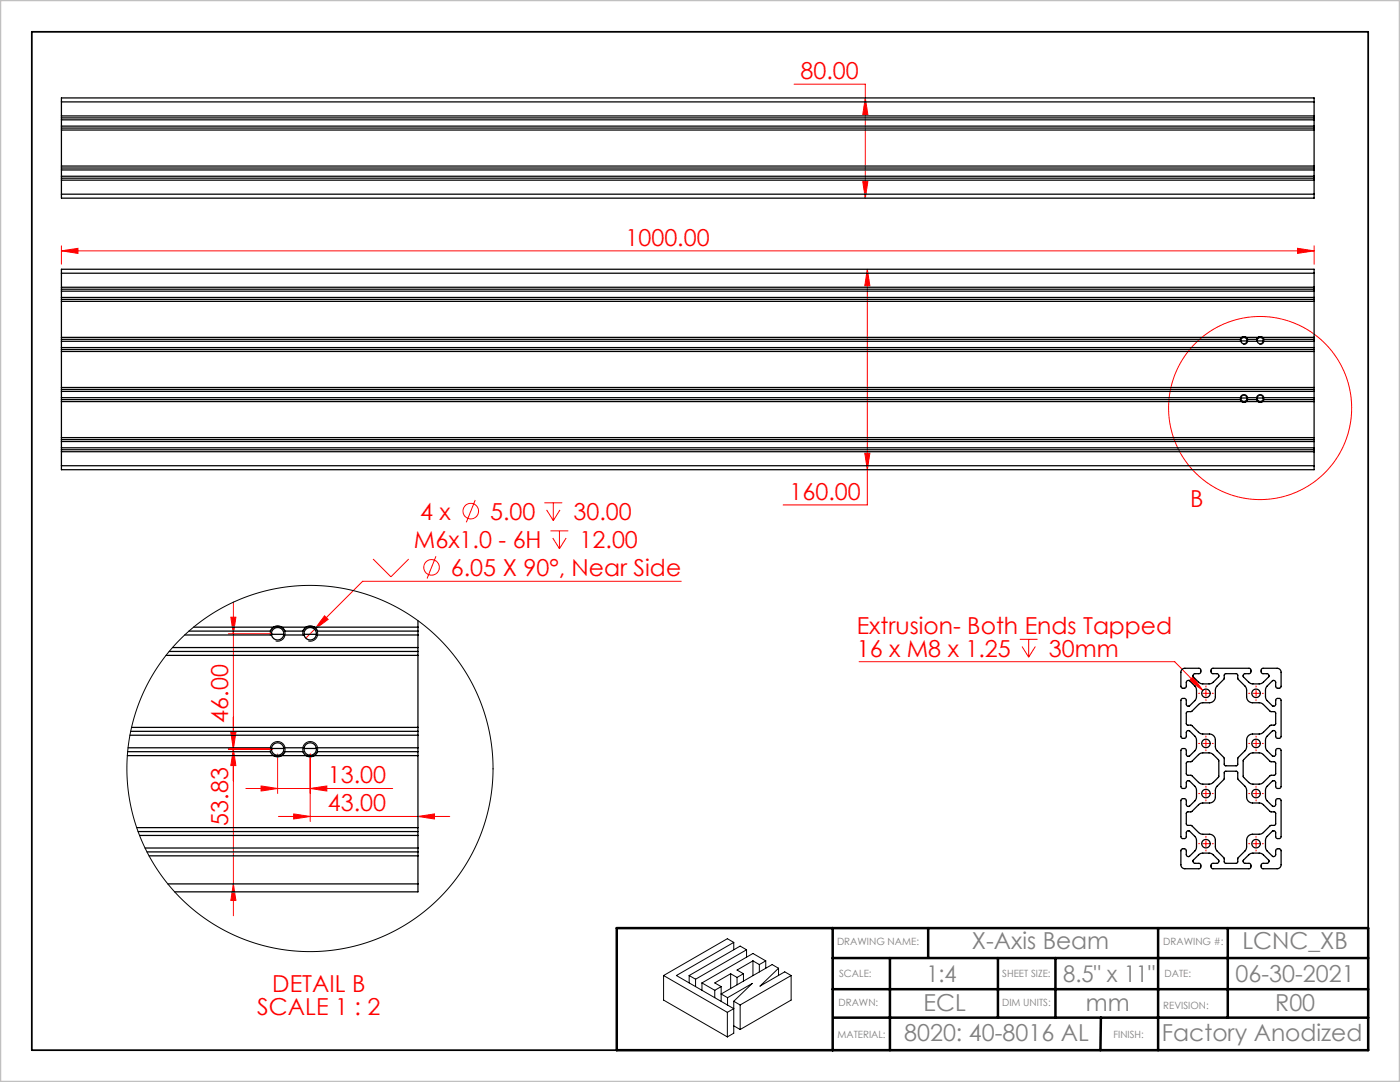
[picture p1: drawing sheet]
<svg xmlns="http://www.w3.org/2000/svg" width="279mm" height="216mm" viewBox="0 0 279 216" stroke-linecap="round" stroke-linejoin="round" font-family="sans-serif">
<g fill="none" stroke="#f00" stroke-width=".2">
<path d="M158.5 16.8h14.2v22.7M172.7 19.5l.5 3.3h-1zM172.2 36.2h1l-.5 3.3zM12.3 49.1v3.6M12.3 50.1h250M12.3 50.1l3.3-.6v1.1zM173.1 53.7l.5 3.3h-1zM173.1 53.7v47h-16.8M259 49.5l3.3 .6-3.3 .5zM262.3 49.1v3.6M94.8 99.8l-1.7 4.4M172.6 90.4h1l-.5 3.3z"/>
<path d="M74.5 111.5l3.5 3.6 3.6-3.6M87 111l-1.8 4.4M108.6 100.3h3.6M109.1 101.7l1.3 2.2M109.9 105.9h3.5M110.3 107.4l1.4 2.1M110.4 100.3v3.6M111.7 105.9v3.6M111.8 101.7l-1.4 2.2M113 107.4l-1.3 2.1M135.9 116h-63.5l-11.4 11.3M45.6 126.5h8.8"/>
<path d="M46.1 123.2h1l-.5 3.3zM46.6 120.1v62.6M64.8 122.9l.7 .7-2.7 2zM171.4 132h63l5.6 5.8M203.5 127.6h3.6M204 129l1.3 2.1M205.3 127.6v3.5M206.6 129l-1.3 2.1M237.4 135.8l.7-.7 1.9 2.7zM240 138.3h1.3M240.7 137.7v1.3M250 138.3h1.3"/>
<path d="M250.7 137.7v1.3M45.6 149.5h8.8M46.1 146.2h1l-.5 3.3zM46.6 149.5l.5 3.3h-1zM49.1 157.3h29.3M52.1 156.8l3.3 .5-3.3 .5zM55.4 150.5v7.8M61.9 157.3l3.3-.5v1zM61.9 150.5v13.4M240 158.3h1.3M240 148.3h1.3M240.7 147.7v1.3"/>
<path d="M240.7 157.7v1.3M250 158.3h1.3M250 148.3h1.3M250.7 147.7v1.3M250.7 157.7v1.3M46.6 176.4l.5 3.3h-1zM55.6 162.9h34.2M58.6 162.4l3.3 .5-3.3 .5zM83.4 162.9l3.3-.5v1zM240 168.3h1.3M240.7 167.7v1.3M250 168.3h1.3"/>
<path d="M250.7 167.7v1.3"/>
<circle cx="251.5" cy="81.4" r="18.3"/>
<circle cx="86.1" cy="113.2" r="1.56"/>
<circle cx="94" cy="102" r="1.56"/>
</g>
<g fill="none" stroke="#000" stroke-width=".2">
<path d="M247.5 79.7a.75 .75 0 0 1 .7-1 .75 .75 0 0 1 .8 .8 .75 .75 0 0 1-.9 .7M247.5 68.2a.75 .75 0 0 1 .7-1 .75 .75 0 0 1 .8 .8 .75 .75 0 0 1-.9 .7M250.8 79.7a.75 .75 0 0 1 .6-1 .75 .75 0 0 1 .9 .8 .75 .75 0 0 1-1 .7M250.8 68.2a.75 .75 0 0 1 .6-1 .75 .75 0 0 1 .9 .8 .75 .75 0 0 1-1 .7M54 126.8a1.5 1.5 0 0 1 1.3-1.8 1.5 1.5 0 0 1 1.6 1.6 1.5 1.5 0 0 1-1.9 1.3M60.5 126.8a1.5 1.5 0 0 1 1.3-1.8 1.5 1.5 0 0 1 1.6 1.6 1.5 1.5 0 0 1-1.9 1.3M54 149.8a1.5 1.5 0 0 1 1.3-1.8 1.5 1.5 0 0 1 1.6 1.6 1.5 1.5 0 0 1-1.9 1.3M60.5 149.8a1.5 1.5 0 0 1 1.3-1.8 1.5 1.5 0 0 1 1.6 1.6 1.5 1.5 0 0 1-1.9 1.3M132.4 194.7v4.9l12.8 7.3M132.4 194.7l12.8 7.3M137.5 194.7l1.3 .7M137.5 194.7v1.4"/>
<path d="M138.8 195.4v1.5M140.1 196.1l2.5 1.5M140.1 196.1v1.5M142.6 197.6v1.5M143.9 196.9v2.9M143.9 196.9l-1.3 .7M145.2 199.1l4.9-2.9-3.7 3.6M145.2 199.1v1.5M145.8 194.3l-3.2 1.8 1.3 .8M145.8 194.3l1.3 .7M145.8 194.3v2.9M146.4 188l-11.4 6.7 11.4 6.6-1.2 .7"/>
<path d="M146.4 199.8l1.3 .7M146.4 188l-1.2-.7-12.8 7.4M146.4 199.8v6.4l-1.2 .7M146.4 188v1.5M147.1 195v1.5M148.4 194.3l-1.3 .7M148.4 194.3v1.5M149 189.5l-1.3-.7-10.2 5.9M149 189.5l-10.2 5.9M149 189.5v1.5M150.3 191.7l1.2 .8M150.3 191.7l-3.2 1.9 1.3 .7"/>
<path d="M150.3 191.7v3M151.5 192.5v1.4M152.8 191.7l-2.5-1.4-10.2 5.8M152.8 191.7l-1.3 .8M152.8 191.7v1.5M155.4 193.2l-1.3-.7-10.2 5.8 1.3 .8M155.4 193.2l-3.7 3.6 4.9-2.9 1.3 .8M155.4 193.2v1.4M157.9 194.7l-10.2 5.8M157.9 194.7v4.9l-10.2 5.8M145.2 202v4.9M146.4 204.7l1.3 .7"/>
<path d="M147.7 200.5v4.9"/>
</g>
<g fill="none" stroke="#f00" stroke-width=".2" stroke-dasharray="15.2 1.3 1.3 1.3">
<path d="M239.4 138.3h-.2M240.7 137.1v-.2M240.7 139.6v.2M241.9 138.3h.2M249.4 138.3h-.2M250.7 137.1v-.2M250.7 139.6v.2M251.9 138.3h.2M239.4 158.3h-.2M239.4 148.3h-.2M240.7 157.1v-.2M240.7 159.6v.2"/>
<path d="M240.7 147.1v-.2M240.7 149.6v.2M241.9 158.3h.2M241.9 148.3h.2M249.4 158.3h-.2M249.4 148.3h-.2M250.7 157.1v-.2M250.7 159.6v.2M250.7 147.1v-.2M250.7 149.6v.2M251.9 158.3h.2M251.9 148.3h.2"/>
<path d="M239.4 168.3h-.2M240.7 167.1v-.2M240.7 169.6v.2M241.9 168.3h.2M249.4 168.3h-.2M250.7 167.1v-.2M250.7 169.6v.2M251.9 168.3h.2"/>
</g>
<path d="M6.3 6.3h266.8v203.2h-266.8z" fill="none" stroke="#000" stroke-width=".35"/>
<path d="M123.1 185.2h149.9v24.4h-149.9zM166.2 191.2h106.8M166.2 197.4h106.8M166.2 185.2v24.4M177.6 191.2v18.4M185.2 185.2v5.9M199.2 191.2v11.9M210.6 191.2v11.9M231.1 185.2v24.4M245 185.2v17.9M166.4 203.1h106.6M219.7 203.1l-.1 6.5" fill="none" stroke="#000" stroke-width=".5"/>
<path d="M0 0h279.4v215.9h-279.4z" fill="none" stroke="#c0c0c0" stroke-width=".5"/>
<g fill="#f00">
<path d="M237.4 135.8l.7-.7 1.9 2.7z"/>
<path d="M61.9 157.3l3.3-.5v1zM52.1 156.8l3.3 .5-3.3 .5zM83.4 162.9l3.3-.5v1zM58.6 162.4l3.3 .5-3.3 .5z"/>
<path d="M172.6 90.4h1l-.5 3.3zM173.1 53.7l.5 3.3h-1zM12.3 50.1l3.3-.6v1.1zM259 49.5l3.3 .6-3.3 .5zM64.8 122.9l-2 2.7 2.7-2zM172.2 36.2h1l-.5 3.3zM172.7 19.5l.5 3.3h-1z"/>
<path d="M46.6 149.5l.5 3.3h-1zM46.1 123.2h1l-.5 3.3zM46.6 176.4l.5 3.3h-1zM46.1 146.2h1l-.5 3.3z"/>
</g>
<g fill="none" stroke="#000" stroke-width=".25">
<path d="M12.3 20.3v-.8h250v.8M12.3 23.1v.4M12.3 25.6v.3M12.3 33.1v.4M12.3 35.6v.3M12.3 38.7v.8h250v-.8M12.3 33.5v.4M12.3 23.5v.4M12.3 25.2v.4M12.3 35.2v.4M12.3 20.3v2.8M12.3 23.9v1.3"/>
<path d="M12.3 25.9v7.2M12.3 33.9v1.3M12.3 35.9v2.8M12.3 20.3h250M12.3 23.1h250M12.3 23.5h250M12.3 25.9h250M12.3 33.1h250M12.3 25.6h250M12.3 33.5h250M12.3 35.9h250M12.3 38.7h250"/>
<path d="M12.3 35.6h250M12.3 33.9h250M12.3 23.9h250M12.3 25.2h250M12.3 35.2h250M262.3 23.1v.4M262.3 25.6v.3M262.3 33.1v.4M262.3 35.6v.3M262.3 33.5v.4M262.3 23.5v.4M262.3 25.2v.4"/>
<path d="M262.3 35.2v.4M262.3 20.3v2.8M262.3 23.9v1.3M262.3 25.9v7.2M262.3 33.9v1.3M262.3 35.9v2.8M12.3 54.5v-.8h250v.8M12.3 57.3v.4M12.3 59.7v.4M12.3 59.4v.3M12.3 57.7v.4M12.3 54.5h250"/>
<path d="M12.3 57.3h250M12.3 54.5v2.8M12.3 58.1v1.3M12.3 57.7h250M12.3 59.7h250M12.3 59.4h250M12.3 58.1h250M262.3 57.3v.4M262.3 59.7v.4M262.3 59.4v.3M262.3 57.7v.4M262.3 54.5v2.8"/>
<path d="M262.3 58.1v1.3M12.3 67.3v.4M12.3 69.7v.4M12.3 77.3v.4M12.3 79.7h235.2l.3 .4M12.3 79.7v.4M12.3 69.4v.3M12.3 79.4v.3M12.3 67.7v.4M12.3 77.7v.4M12.3 60.1v7.2M12.3 68.1v1.3"/>
<path d="M12.3 70.1v7.2M12.3 78.1v1.3M12.3 60.1h250M12.3 67.3h235.5M12.3 70.1h250M12.3 77.3h250M12.3 69.7h250M12.3 77.7h250M12.3 69.4h250M12.3 79.4h235.3M12.3 68.1h235.3M12.3 78.1h250"/>
<path d="M247.6 79.4h1.3M247.6 68h1.3M247.6 79.4a.63 .63 0 0 0 .7 .7 .63 .63 0 0 0 .6-.7M247.6 68.1a.63 .63 0 0 1 .7-.7 .63 .63 0 0 1 .6 .7M247.6 68.1a.63 .63 0 0 0 .7 .5 .63 .63 0 0 0 .6-.5M247.6 79.4a.63 .63 0 0 1 .7-.5 .63 .63 0 0 1 .6 .5M247.8 67.3l.5-.1 .4 .1M247.8 67.3l-.3 .4h-235.2M248 67.3h.6M248.7 67.3l.3 .4h1.8l.3-.4M248.7 67.3h2.4M248.9 79.4h2"/>
<path d="M248.9 68.1h2M250.9 79.4h1.2M250.9 68h1.2M250.9 79.4a.62 .62 0 0 0 .6 .7 .62 .62 0 0 0 .6-.7M250.9 68.1a.62 .62 0 0 1 .6-.7 .62 .62 0 0 1 .6 .7M250.9 68.1a.62 .62 0 0 0 .6 .5 .62 .62 0 0 0 .6-.5M250.9 79.4a.62 .62 0 0 1 .6-.5 .62 .62 0 0 1 .6 .5M251.1 67.3l.4-.1 .4 .1M251.2 67.3h.6M251.9 67.3l.3 .4h10.1M251.9 67.3h10.4M252.1 79.4h10.2"/>
<path d="M252.1 68.1h10.2M262.3 67.3v.4M262.3 69.7v.4M262.3 79.7h-10.1l-.3 .4M262.3 79.7v.4M262.3 77.3v.4M262.3 69.4v.3M262.3 79.4v.3M262.3 67.7v.4M262.3 77.7v.4M262.3 60.1v7.2M262.3 68.1v1.3"/>
<path d="M262.3 70.1v7.2M262.3 78.1v1.3M12.3 87.3v.4M12.3 89.7v.4M12.3 92.9v.8h250v-.8M12.3 89.4v.3M12.3 87.7v.4M12.3 80.1v7.2M12.3 88.1v1.3M12.3 90.1v2.8M12.3 80.1h235.5M12.3 87.3h250"/>
<path d="M12.3 87.7h250M12.3 90.1h250M12.3 92.9h250M12.3 89.7h250M12.3 89.4h250M12.3 88.1h250M247.8 80.1l.5 .2 .4-.2M248 80.2h.6M248.7 80.1l.3-.4h1.8l.3 .4M248.7 80.1h2.4M251.1 80.1l.4 .2 .4-.2M251.2 80.2h.6"/>
<path d="M251.9 80.1h10.4M262.3 87.3v.4M262.3 89.7v.4M262.3 89.4v.3M262.3 87.7v.4M262.3 80.1v7.2M262.3 88.1v1.3M262.3 90.1v2.8M33.1 130.8h50.3M33.8 130h49.6M34.4 129.2h49M36.9 126.7h17.3"/>
<path d="M38.6 125.1h16M54.2 126.6h2.5M54.2 126.7a1.25 1.25 0 0 1 1.2-1.5 1.25 1.25 0 0 1 1.2 1.5M54.2 126.7a1.25 1.25 0 0 0 1.2 1 1.25 1.25 0 0 0 1.2-1M54.6 125.1a1.55 1.55 0 0 1 1.6 0M54.6 125.1l-.6 .8h-16.3M54.8 125h1.2M56.2 125.1l.7 .8h3.6l.6-.8M56.2 125.1h4.9M56.6 126.7h4.1M60.7 126.6h2.5M60.7 126.7a1.25 1.25 0 0 1 1.2-1.5 1.25 1.25 0 0 1 1.2 1.5"/>
<path d="M60.7 126.7a1.25 1.25 0 0 0 1.2 1 1.25 1.25 0 0 0 1.2-1M61.1 125.1a1.55 1.55 0 0 1 1.6 0M61.3 125h1.2M62.7 125.1l.7 .8h20M62.7 125.1h20.7M63.1 126.7h20.3M83.4 125.1v.8M83.4 130v.8M83.4 129.2v.8M83.4 125.9v.8M83.4 123.8v1.3M83.4 126.7v2.5"/>
<path d="M83.4 130.8v14.3M235.9 133.6l.6-.3h2.8l.3 .2v.6l-.1 .3h-1.1a.42 .42 0 0 0-.2 .7l1.4 1.3 1.7 .1 .8-.3 1.1-1.1a.44 .44 0 0 0-.4-.7l-1-.1-.1-.3 .1-.5 .3-.2h7.2l.2 .2 .2 .2-.2 .6-1.1 .1a.42 .42 0 0 0-.2 .7l1.4 1.3 1.7 .1 .8-.3 1.1-1.1a.44 .44 0 0 0-.4-.7l-1-.1-.1-.3 .1-.5 .3-.2h2.8l.5 .3 .3 .5v2.8l-.1 .3-.3 .1-.6-.1-.1-1a.43 .43 0 0 0-.6-.4l-1.4 1.5v1.7l.2 .6 1.2 1.3a.44 .44 0 0 0 .6-.4l.1-1 .3-.1 .6 .1 .1 .3v7.1l-.2 .4h-.6l-.2-.1-.1-1.1a.42 .42 0 0 0-.6-.3l-1.4 1.5v1.7l.2 .6 1.2 1.3a.44 .44 0 0 0 .6-.4l.1-1 .3-.1 .6 .1 .1 .3v7.1l-.2 .4h-.6l-.2-.1-.1-1.1a.42 .42 0 0 0-.6-.3l-1.4 1.5v1.7l.2 .6 1.2 1.3a.44 .44 0 0 0 .6-.4l.1-1 .3-.1 .6 .1 .1 .3v7.1l-.2 .4h-.6l-.2-.1-.1-1.1a.42 .42 0 0 0-.6-.3l-1.4 1.5v1.7l.2 .6 1.2 1.3a.44 .44 0 0 0 .6-.4l.1-1 .3-.1 .6 .1 .1 .3v2.8l-.3 .5-.5 .2h-2.8l-.3-.1-.1-.2 .1-.6 1-.1a.43 .43 0 0 0 .4-.7l-1.4-1.3-1.8-.1-.6 .2-1.3 1.2a.44 .44 0 0 0 .4 .7l1 .1 .2 .3-.2 .5-.2 .1h-7.2l-.3-.1-.1-.2 .1-.6 1.1-.1a.42 .42 0 0 0 .3-.7l-1.4-1.3-1.8-.1-.6 .2-1.3 1.2a.44 .44 0 0 0 .4 .7l1 .1 .2 .3-.2 .5-.2 .1h-2.8l-.6-.2-.2-.5v-2.8l.1-.3 .3-.1 .5 .1 .2 1a.43 .43 0 0 0 .6 .4l1.3-1.5 .1-1.7-.2-.6-1.2-1.3a.44 .44 0 0 0-.6 .4l-.2 1-.2 .1-.6-.1-.1-.3v-7.1l.1-.4h.6l.3 .1 .1 1.1a.42 .42 0 0 0 .6 .3l1.3-1.5 .1-1.7-.2-.6-1.2-1.3a.44 .44 0 0 0-.6 .4l-.2 1-.2 .1-.6-.1-.1-.3v-7.1l.1-.3 .3-.1 .5 .1 .2 1.1a.42 .42 0 0 0 .6 .3l1.3-1.5 .1-1.7-.2-.6-1.2-1.3a.44 .44 0 0 0-.6 .4l-.2 1-.2 .1-.6-.1-.1-.3v-7.1l.1-.3 .3-.1 .5 .1 .2 1.1a.42 .42 0 0 0 .6 .3l1.3-1.5 .1-1.7-.3-.7-1.1-1.2a.44 .44 0 0 0-.6 .4l-.2 1-.2 .1-.6-.1-.1-.3v-2.8zM25.4 150.8h29.2M25.5 150h28.5l.6 .8M25.6 149.2h28.6M25.9 146.7h57.5M26.1 145.9h57.3M26.3 145.1h57.1M54.2 149.3h2.4M54.2 149.2a1.25 1.25 0 0 0 1.2 1.5 1.25 1.25 0 0 0 1.2-1.5M54.2 149.2a1.25 1.25 0 0 1 1.2-1 1.25 1.25 0 0 1 1.2 1M54.6 150.8a1.55 1.55 0 0 0 1.6 0"/>
<path d="M54.8 150.9h1.2M56.2 150.8l.7-.8h3.6l.6 .8M56.2 150.8h4.9M56.6 149.2h4.1M60.7 149.3h2.4M60.7 149.2a1.25 1.25 0 0 0 1.2 1.5 1.25 1.25 0 0 0 1.2-1.5M60.7 149.2a1.25 1.25 0 0 1 1.2-1 1.25 1.25 0 0 1 1.2 1M61.1 150.8a1.55 1.55 0 0 0 1.6 0M61.3 150.9h1.2M62.7 150.8h20.7M63.1 149.2h20.3M83.4 150h-20l-.7 .8"/>
<path d="M83.4 150v.8M83.4 145.1v.8M83.4 149.2v.8M83.4 145.9v.8M83.4 146.7v2.5M83.4 150.8v14.3M236.8 152.1l1-.2 1.8-1.6h2.2l1.4 1.4v3.3l-1.4 1.4h-2.2l-1.8-1.7-1-.1zM236.8 142.1l1-.2 1.8-1.6 1.8-.1a1.19 1.19 0 0 0 1.2-1.2v-1.7l1.7-1.8v-.9l.3-.2 2.3 .1 .2 1 1.6 1.8 .1 1.7a1.19 1.19 0 0 0 1.2 1.2l1.8 .1 1.7 1.6 .9 .1 .2 .3-.1 2.3-1 .1-1.7 1.7-1.8 .1a1.19 1.19 0 0 0-1.2 1.2l-.1 1.7-1.6 1.8-.1 1.4-.3 .2h-2.1l-.2-.1-.1-1.5-1.7-1.8v-1.7a1.19 1.19 0 0 0-1.2-1.2l-1.8-.1-1.8-1.7-1-.1zM244.4 154h2.5l.2 1.5 1.6 1.8 .1 1.7a1.19 1.19 0 0 0 1.2 1.2l1.8 .1 1.7 1.6 .9 .1 .2 .3-.1 2.3-1 .1-1.7 1.7-1.8 .1a1.19 1.19 0 0 0-1.2 1.2l-.1 1.7-1.6 1.8-.1 .9-.3 .2-2.3-.1-.1-1-1.7-1.8v-1.7a1.19 1.19 0 0 0-1.2-1.2l-1.8-.1-1.8-1.7h-.9l-.1-.3v-2.3l1-.2 1.8-1.6 1.8-.1a1.19 1.19 0 0 0 1.2-1.2v-1.7l1.7-1.8zM249.2 150.6l.7-.4 1.7 .1 .5 .2 1.4 1.4 .9 .2 .2 .2-.1 2.3-1 .1-1.4 1.5-.5 .2-1.7 .1-.6-.3-1.2-1.3v-3.2zM27.3 165.1h56.1M27.6 165.9h55.8"/>
<path d="M27.9 166.7h55.5M28.9 169.2h54.5M29.3 170h54.1M29.7 170.8h53.7M33.5 176.4h49.9M83.4 165.1v.8M83.4 170v.8M83.4 176.4v1.6h-48.5M83.4 169.2v.8M83.4 165.9v.8M83.4 166.7v2.5M83.4 170.8v5.6"/>
<circle cx="240.7" cy="138.3" r=".85"/>
<circle cx="250.7" cy="138.3" r=".85"/>
<circle cx="240.7" cy="148.3" r=".85"/>
<circle cx="240.7" cy="158.3" r=".85"/>
<circle cx="250.7" cy="148.3" r=".85"/>
<circle cx="250.7" cy="158.3" r=".85"/>
<circle cx="240.7" cy="168.3" r=".85"/>
<circle cx="250.7" cy="168.3" r=".85"/>
</g>
<circle cx="61.9" cy="153.3" r="36.5" fill="none" stroke="#000" stroke-width=".2"/>
<g font-size="4.7" fill="#f00">
<text x="159.8" y="15.8">80.00</text>
<text x="124.8" y="49">1000.00</text>
<text x="157.6" y="99.7">160.00</text>
<text x="237.5" y="101.1">B</text>
<text x="83.8" y="103.7">4 x</text>
<text x="97.8" y="103.7">5.00</text>
<text x="114.5" y="103.7">30.00</text>
<text x="82.6" y="109.3">M6x1.0 - 6H</text>
<text x="115.7" y="109.3">12.00</text>
<text x="90" y="114.9">6.05 X 90°, Near Side</text>
<text x="171" y="126.5">Extrusion- Both Ends Tapped</text>
<text x="171" y="131">16 x M8 x 1.25</text>
<text x="209.3" y="131">30mm</text>
<text x="45.6" y="144.2" transform="rotate(-90 45.6 144.2)">46.00</text>
<text x="65.4" y="161.9">43.00</text>
<text x="65.4" y="156.3">13.00</text>
<text x="45.6" y="164.8" transform="rotate(-90 45.6 164.8)">53.83</text>
<text x="51.4" y="202.6">SCALE 1 : 2</text>
<text x="54.3" y="198">DETAIL B</text>
</g>
<g font-size="4.7" fill="#808080">
<text x="194" y="189.4">X-Axis Beam</text>
<text x="248" y="189.4">LCNC_XB</text>
<text x="246.6" y="195.9">06-30-2021</text>
<text x="184.3" y="201.7">ECL</text>
<text x="216.7" y="201.7">mm</text>
<text x="254.5" y="201.7">R00</text>
<text x="180.4" y="207.8">8020: 40-8016 AL</text>
<text x="231.9" y="207.8">Factory Anodized</text>
</g>
<g font-size="4.6" fill="#808080">
<text x="184.9" y="195.9">1:4</text>
<text x="212.2" y="195.9">8.5&quot; x 11&quot;</text>
</g>
<g font-size="2" fill="#808080">
<text x="167" y="188.7">DRAWING NAME:</text>
<text x="232.2" y="188.7">DRAWING #:</text>
<text x="167.5" y="195">SCALE:</text>
<text x="200" y="195">SHEET SIZE:</text>
<text x="232.4" y="195">DATE:</text>
<text x="167.3" y="200.8">DRAWN:</text>
<text x="200" y="200.8">DIM UNITS:</text>
<text x="232.2" y="201.3">REVISION:</text>
<text x="167.1" y="207.1">MATERIAL:</text>
<text x="222.2" y="207.1">FINISH:</text>
</g>
</svg>
